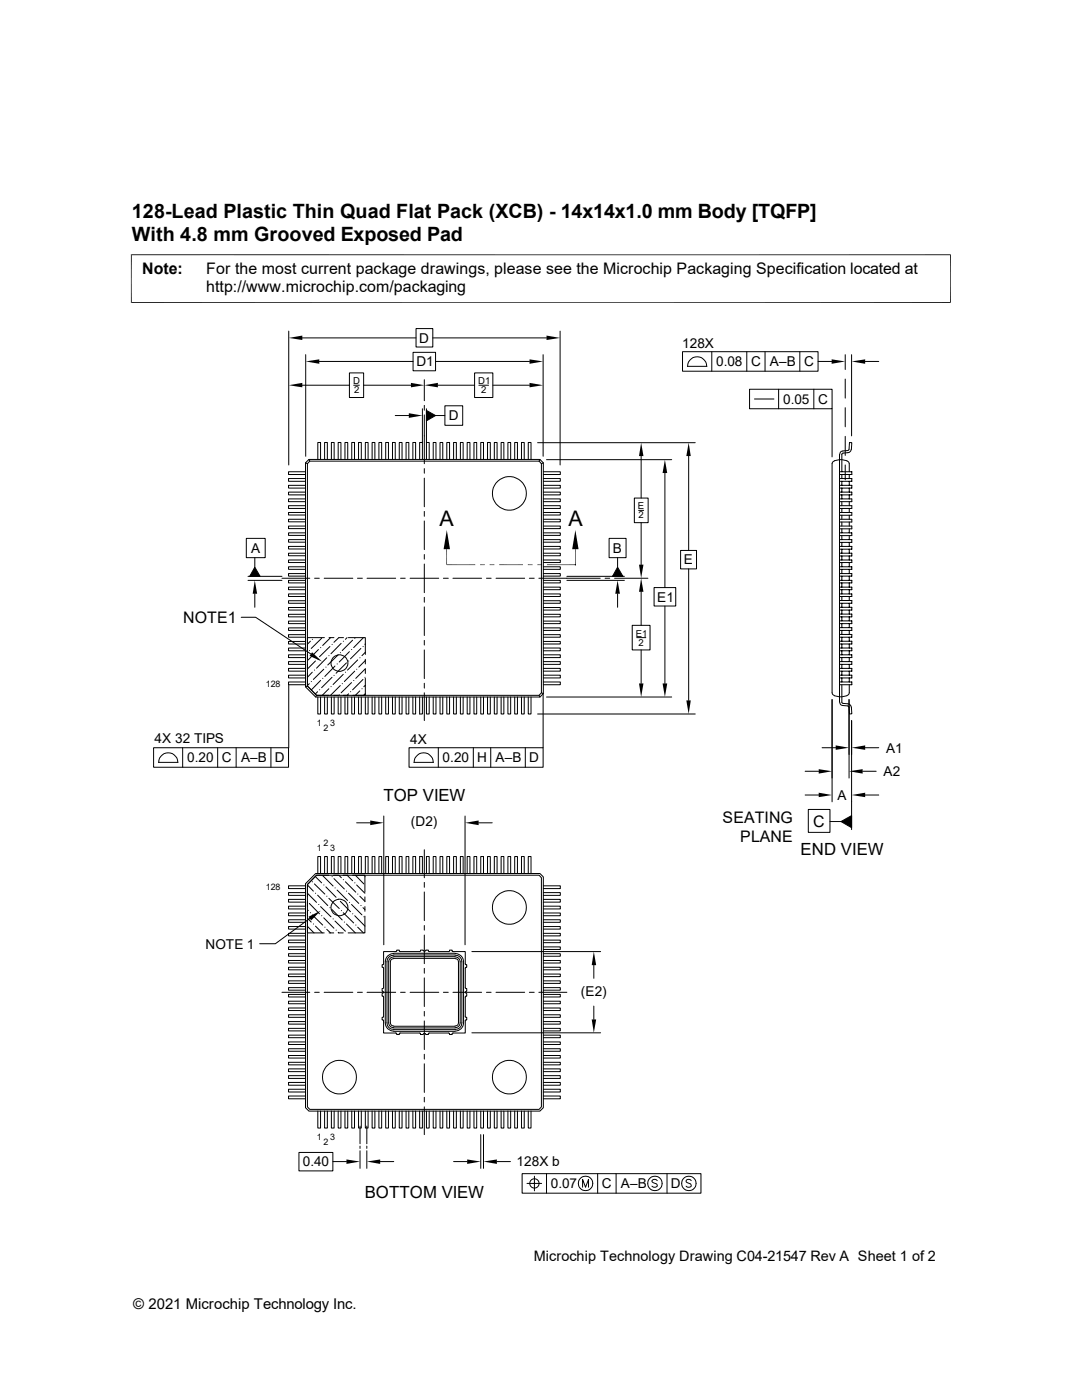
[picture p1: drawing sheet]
<svg xmlns="http://www.w3.org/2000/svg" width="216mm" height="279mm" viewBox="0 0 216 279" stroke-linecap="round" stroke-linejoin="round" font-family="sans-serif">
<g fill="none" stroke="#000" stroke-width=".2">
<path d="M26.1 50.8h163.6M26.2 50.8v9.7M189.7 50.8v9.7M26.1 60.4h163.6M57.6 66.1v26.7M60.3 76.9h9.4M60.3 67.4h22.7M61 70.8v20.3M63.7 72.1h18.7M69.7 74.4h2.9v4.9h-2.9zM70.6 76.9h1.1M72.6 76.9h9.4"/>
<path d="M82.4 70.3h4.5v3.7h-4.5zM83 65.6h3.4v3.7h-3.4zM84.7 75.8v4.2M86.4 67.4h22.7M86.9 72.1h18.8M87.4 76.9h7.3M94.7 74.4h3.6v4.9h-3.6zM95.5 76.9h2M98.3 76.9h7.4M108.4 70.8v20.3M111.8 66.1v26.7M136.2 70.2h27v3.9h-27z"/>
<path d="M141 73.1a1.9 1.9 0 0 0-1.9-1.9 1.9 1.9 0 0 0-1.9 1.9h3.9M142 70.2v3.9M149 70.2v3.9M149.6 77.7h16.4v3.9h-16.4zM150.5 79.6h3.9M152.7 70.2v3.9M155.4 77.7v3.9M159.6 70.2v3.9M162.4 77.7v3.9M163.2 72.1h2.7M168.7 70.8v2.9M168.7 75.6v3.9"/>
<path d="M169.9 70.8v16.2M172.6 72.1h2.7M61 92.4l.6-.7h46.1l.7 .7v46l-.7 .7h-44.7l-2-2zM61 94.1h-3.4v.6h3.4M61 95.5h-3.4v.6h3.4M61 96.9h-3.4v.5h3.4M61 98.2h-3.4v.6h3.4M61 99.6h-3.4v.5h3.4M61 92.4l.3 .1M61.6 91.7l.2 .3M61.8 92h45.8l.4 .5v45.8l-.4 .5h-44.4l-1.9-1.9v-44.4zM63.4 91.7v-3.4h.6v3.4"/>
<path d="M64.8 91.7v-3.4h.5v3.4M66.1 91.7v-3.4h.6v3.4M67.5 91.7v-3.4h.5v3.4M68.8 91.7v-3.4h.6v3.4M70.2 91.7v-3.4h.5v3.4M71.5 91.7v-3.4h.6v3.4M72.9 91.7v-3.4h.5v3.4M74.3 91.7v-3.4h.5v3.4M75.6 91.7v-3.4h.6v3.4M77 91.7v-3.4h.5v3.4M78.3 91.7v-3.4h.6v3.4M78.9 82.9h2.7"/>
<path d="M79.7 91.7v-3.4h.5v3.4M81 91.7v-3.4h.6v3.4M82.4 91.7v-3.4h.5v3.4M83.7 91.7v-3.4h.6v3.4M84.3 81.6v6.7M84.7 80.9v1M84.7 82.8v9.7M84.7 93.5v.9M84.7 95.4v5.7M85.1 81.9l1.8 1-1.8 1.1zM85.1 91.7v-3.4h.5v3.4M85.1 81.6v6.7"/>
<path d="M86.4 91.7v-3.4h.6v3.4M86.9 82.9h1.9M87.8 91.7v-3.4h.5v3.4M88.8 81h3.5v3.9h-3.5zM89.2 91.7v-3.4h.5v3.4M90.5 91.7v-3.4h.6v3.4M91.9 91.7v-3.4h.5v3.4M93.2 91.7v-3.4h.6v3.4M94.6 91.7v-3.4h.5v3.4M95.9 91.7v-3.4h.6v3.4M97.3 91.7v-3.4h.5v3.4M98.6 91.7v-3.4h.6v3.4"/>
<path d="M100 91.7v-3.4h.5v3.4M101.3 91.7v-3.4h.6v3.4M102.7 91.7v-3.4h.6v3.4M104.1 91.7v-3.4h.5v3.4M105.4 91.7v-3.4h.6v3.4M107.3 88.3h31.4M107.7 91.7l-.1 .3M108.4 99.6h3.4v.5h-3.4M108.4 98.2h3.4v.6h-3.4M108.4 96.9h3.4v.5h-3.4M108.4 95.5h3.4v.6h-3.4M108.4 94.1h3.4v.6h-3.4"/>
<path d="M108.4 92.4l-.4 .1M109.1 91.7h24.9M126.6 99.4h2.7v4.9h-2.7zM127.9 91v8.4M132.7 94.4v22.9M137.4 91v18.9M166 81.6v9.6M166.5 92l-.3 .2-.2 .3v45.8l.2 .3a2.64 2.64 0 0 0 3.2-.2l.1-1.7M166.5 91.9l1-.2 1.5 .2M167.5 94.1h2.5v.6h-2.5M167.5 95.5h2.5v.6h-2.5M167.5 96.9h2.5v.5h-2.5"/>
<path d="M167.5 98.2h2.5v.6h-2.5M167.5 99.6h2.5v.5h-2.5M167.5 90.7v49.4M168 94.7v.8M168 96.1v.8M168 97.4v.8M168 98.8v.8M168.7 81.4v3.8M168.7 87.1v3.8M168.7 92.8v3M169 92l.3 .2 .2 .3v1.6M169.5 94.7v.8"/>
<path d="M169.5 96.1v.8M169.5 97.4v.8M169.5 98.8v.8M169.8 89.7l-.3 .6-1.3 .1-.2 .2v3.5M169.9 89.7l.1-1.4h-.5l-.2 1.5-1.4 .3-.3 .6M49.1 107.4h3.8v3.9h-3.8zM49.5 115.8h6.8M49.5 115h6.8M50.8 113.2l1.1 1.8h-2.1zM50.8 111.3v1.9M50.8 118.5v2.7M56.3 115.4h5.5"/>
<path d="M61 100.9h-3.4v.6h3.4M61 102.3h-3.4v.5h3.4M61 103.6h-3.4v.5h3.4M61 105h-3.4v.5h3.4M61 106.3h-3.4v.5h3.4M61 107.7h-3.4v.5h3.4M61 109.1h-3.4v.5h3.4M61 110.4h-3.4v.5h3.4M61 111.8h-3.4v.5h3.4M61 113.1h-3.4v.5h3.4M61 119.9h-3.4v.5h3.4M61 118.5h-3.4v.5h3.4"/>
<path d="M61 117.2h-3.4v.5h3.4M61 115.8h-3.4v.5h3.4M61 114.5h-3.4v.5h3.4M62.8 115.4h.9M64.7 115.4h5.7M71.3 115.4h1M73.2 115.4h5.8M79.9 115.4h1M81.8 115.4h5.7M84.7 102.1v.9M84.7 104v5.7M84.7 110.7v.9"/>
<path d="M84.7 112.6v5.7M84.7 119.2v1M88.5 115.4h1M89.1 109.6v3.1h5.7M90.4 115.4h5.7M97.1 115.4h.9M99 115.4h5.7M99.6 112.7h4.8M105.6 115.4h1M107.5 115.4h12.3M108.4 114.5h3.4v.5h-3.4M108.4 115.8h3.4v.5h-3.4"/>
<path d="M108.4 117.2h3.4v.5h-3.4M108.4 118.5h3.4v.5h-3.4M108.4 119.9h3.4v.5h-3.4M108.4 113.1h3.4v.5h-3.4M108.4 111.8h3.4v.5h-3.4M108.4 110.4h3.4v.5h-3.4M108.4 109.1h3.4v.5h-3.4M108.4 107.7h3.4v.5h-3.4M108.4 106.3h3.4v.5h-3.4M108.4 105h3.4v.5h-3.4M108.4 103.6h3.4v.5h-3.4M108.4 102.3h3.4v.5h-3.4"/>
<path d="M108.4 100.9h3.4v.6h-3.4M113.1 115.8h11.5M113.1 115h11.5M114.8 112.6v.2M114.8 109.6l.1 3.1h-5.8M120.7 115.4h1M121.5 107.4h3.4v3.9h-3.4zM122.6 115.4h6.7M123.2 113.2l1.1 1.8h-2.1zM123.2 111.3v1.9M123.2 118.5v2.7M127.4 101.9h1"/>
<path d="M127.9 104.3v8.4M127.9 118.1v6.7M130.5 117.3h4.3v3.6h-4.3zM135.8 109.9h3.2v3.6h-3.2zM137.4 113.5v26.3M167.5 100.9h2.5v.6h-2.5M167.5 102.3h2.5v.5h-2.5M167.5 103.6h2.5v.6h-2.5M167.5 105h2.5v.5h-2.5M167.5 106.3h2.5v.6h-2.5M167.5 107.7h2.5v.5h-2.5M167.5 109.1h2.5v.5h-2.5"/>
<path d="M167.5 110.4h2.5v.6h-2.5M167.5 111.8h2.5v.5h-2.5M167.5 113.1h2.5v.5h-2.5M167.5 114.5h2.5v.5h-2.5M167.5 115.8h2.5v.5h-2.5M167.5 117.2h2.5v.5h-2.5M167.5 118.5h2.5v.5h-2.5M167.5 119.8h2.5v.6h-2.5M168 100.1v.8M168 101.5v.8M168 102.8v.8M168 104.2v.8"/>
<path d="M168 105.5v.8M168 106.9v.8M168 108.2v.9M168 109.6v.8M168 111v.8M168 112.3v.8M168 113.6v.9M168 115v.8M168 116.3v.9M168 117.7v.8M168 119v.8M169.5 100.1v.8"/>
<path d="M169.5 101.5v.8M169.5 102.8v.8M169.5 104.2v.8M169.5 105.5v.8M169.5 106.9v.8M169.5 108.2v.9M169.5 109.6v.8M169.5 111v.8M169.5 112.3v.8M169.5 113.6v.9M169.5 115v.8M169.5 116.3v.9"/>
<path d="M169.5 117.7v.8M169.5 119v.8M48.1 123.2h2.9l11 7.3M57.6 136.7v12.5M61 136.1h-3.4v.6h3.4M61 134.7h-3.4v.6h3.4M61 133.4h-3.4v.5h3.4M61 132h-3.4v.6h3.4M61 130.7h-3.4v.5h3.4M61 129.3h-3.4v.6h3.4M61 128h-3.4v.5h3.4M61 126.7h-3.4v.5h3.4"/>
<path d="M61 125.3h-3.4v.5h3.4M61 124h-3.4v.5h3.4M61 122.6h-3.4v.5h3.4M61 121.2h-3.4v.6h3.4M61.3 134.5v2.4l1.9 1.9h2.5M61.3 136.9l-.3 .2M61.3 130.6v1M61.7 129.8h.1M61.7 136.4l-.4 .4M61.9 128l-.6 .6M62.1 136h.1M62.3 127.6h.1"/>
<path d="M62.3 134.2l-1 1M62.7 133.7h.1M62.9 131.9l-1.6 1.6v-1M63.2 138.8l-.2 .3M63.4 131.5h.1M63.4 138l-.5 .5M63.4 139.1v3.4h.6v-3.4M63.5 129.6l-2 2.1M63.8 137.7h.1M64 129.2h.1M64 135.8l-1.9 1.9M64.2 127.4l-2.1 2"/>
<path d="M64.4 135.4h.1M64.6 133.6l-2.1 2M64.7 127.3h-3.4v2.4M64.8 139.1v3.4h.5v-3.4M65 133.1h.1M65.2 131.3l-2 2.1M65.6 130.9h.1M65.6 137.5l-1.3 1.3M65.7 127.3h.9M65.8 129l-2 2.1M66 127.3l-1.6 1.5M66 137h.1"/>
<path d="M66.1 139.1v3.4h.6v-3.4M66.3 128.6h.1M66.3 135.2l-2.1 2M66.6 138.8h1M66.6 134.8h.1M66.8 132.9l-2 2.1M67.3 132.5h.1M67.5 139.1v3.4h.5v-3.4M67.5 130.7l-2.1 2M67.7 138.7h.1M67.9 130.3h.1M67.9 136.8l-1.9 2"/>
<path d="M68.1 128.4l-2.1 2.1M68.3 136.4h.1M68.5 128h.1M68.5 134.6l-2 2M68.5 138.8h1M68.5 127.3h-.9l-1 .9M68.8 139.1v3.4h.6v-3.4M68.9 134.2h.1M69.1 132.3l-2 2.1M69.3 127.3l-.4 .3M69.5 127.3h3.4v3.3M69.6 131.9h.1"/>
<path d="M69.6 138.5l-.3 .3M69.7 130l-2 2.1M69.9 138h.1M70.1 129.6h.1M70.1 136.2l-2 2.1M70.2 139.1v3.4h.5v-3.4M70.4 127.8l-2.1 2M70.6 135.8h.1M70.8 127.4h.1M70.8 133.9l-2.1 2.1M71.2 133.6h.1M71.4 131.7l-2.1 2"/>
<path d="M71.5 139.1v3.4h.6v-3.4M71.8 131.3h.1M71.8 137.9l-.9 .9M72 129.4l-2.1 2.1M72.2 137.5h.1M72.4 129h.1M72.4 135.6l-2 2.1M72.5 127.3l-1.9 1.9M72.8 135.2h.1M72.9 139.1v3.4h.5v-3.4M72.9 135.4v3.4h-2.5M72.9 128.5l-.1 .1"/>
<path d="M72.9 130.2l-.7 .7M72.9 131.8l-1.3 1.3M72.9 134.4v-.9l-1.9 1.9M72.9 136.8l-.3 .2M72.9 138.4l-.3 .4M72.9 131.6v.9M74.3 139.1v3.4h.5v-3.4M75.6 139.1v3.4h.6v-3.4M77 139.1v3.4h.5v-3.4M78.3 139.1v3.4h.6v-3.4M79.7 139.1v3.4h.5v-3.4M81 139.1v3.4h.6v-3.4"/>
<path d="M82.4 139.1v3.4h.5v-3.4M83.7 139.1v3.4h.6v-3.4M84.7 121.1v5.7M84.7 127.8v.9M84.7 129.7v5.7M84.7 136.4v.9M84.7 138.3v5.5M85.1 139.1v3.4h.5v-3.4M86.4 139.1v3.4h.6v-3.4M87.8 139.1v3.4h.5v-3.4M89.2 139.1v3.4h.5v-3.4M90.5 139.1v3.4h.6v-3.4"/>
<path d="M91.9 139.1v3.4h.5v-3.4M93.2 139.1v3.4h.6v-3.4M94.6 139.1v3.4h.5v-3.4M95.9 139.1v3.4h.6v-3.4M97.3 139.1v3.4h.5v-3.4M98.6 139.1v3.4h.6v-3.4M100 139.1v3.4h.5v-3.4M101.3 139.1v3.4h.6v-3.4M102.7 139.1v3.4h.6v-3.4M104.1 139.1v3.4h.5v-3.4M105.4 139.1v3.4h.6v-3.4M107.6 138.8l.1 .3"/>
<path d="M108 138.3l.4 .1M108.4 138.4v10.8M108.4 121.2h3.4v.6h-3.4M108.4 122.6h3.4v.5h-3.4M108.4 124h3.4v.5h-3.4M108.4 125.3h3.4v.5h-3.4M108.4 126.7h3.4v.5h-3.4M108.4 128h3.4v.5h-3.4M108.4 129.3h3.4v.6h-3.4M108.4 130.7h3.4v.5h-3.4M108.4 132h3.4v.6h-3.4M108.4 133.4h3.4v.5h-3.4"/>
<path d="M108.4 134.7h3.4v.6h-3.4M108.4 136.1h3.4v.6h-3.4M109.1 139.1h24.9M126.2 124.8h3.5v4.9h-3.5zM127 127.3h1.9M127.9 129.7v6.7M132.7 120.9v15.5M166 139.6v20.4M167.5 128h2.5v.5h-2.5M167.5 121.2h2.5v.6h-2.5M167.5 122.6h2.5v.5h-2.5M167.5 123.9h2.5v.6h-2.5"/>
<path d="M167.5 125.3h2.5v.5h-2.5M167.5 126.6h2.5v.6h-2.5M167.5 129.3h2.5v.6h-2.5M167.5 130.7h2.5v.5h-2.5M167.5 132h2.5v.6h-2.5M167.5 133.4h2.5v.5h-2.5M167.5 134.7h2.5v.6h-2.5M167.5 136.1h2.5v.6h-2.5M168 136.7v3.5l.2 .2 1.3 .1 .3 .6M168 120.4v.8M168 121.8v.8M168 123.1v.8"/>
<path d="M168 124.5v.8M168 125.8v.8M168 127.2v.8M168 128.5v.8M168 129.9v.8M168 131.2v.8M168 132.6v.8M168 133.9v.8M168 135.3v.8M169.4 139.6v15.7M169.5 120.4v.8M169.5 121.8v.8"/>
<path d="M169.5 123.1v.8M169.5 124.5v.8M169.5 125.8v.8M169.5 127.2v.8M169.5 128.5v.8M169.5 129.9v.8M169.5 131.2v.8M169.5 132.6v.8M169.5 133.9v.8M169.5 135.3v.8M30.6 149.2h27v3.9h-27zM31.6 152.1h3.9"/>
<path d="M31.7 152.1a1.9 1.9 0 0 1 1.9-1.9 1.9 1.9 0 0 1 1.9 1.9M36.4 149.2v3.9M43.4 149.2v3.9M47.1 149.2v3.9M54.1 149.2v3.9M81.6 149.2h26.8v3.9h-26.8zM82.6 152.1h3.9M82.6 152.1a1.9 1.9 0 0 1 1.9-1.9 1.9 1.9 0 0 1 1.9 1.9M87.5 149.2v3.9M94.4 149.2v3.9M97.9 149.2v3.9M104.8 149.2v3.9"/>
<path d="M107.3 142.5h31.4M160.7 153.9h2.7M160.7 158.7h2.7M164 149.2h2.8M167.6 140.1l.3 .6 1.4 .3 .2 1.5h.5l-.1-1.4M169.9 143.8v21.8M172.1 153.9h2.7M172.6 149.2h2.7M172.6 158.7h2.7M61 176.4l2-2.1h44.7l.7 .7v46.1l-.7 .6h-46.1l-.6-.6zM61 176.8h-3.4v.5h3.4M61 178.1h-3.4v.6h3.4"/>
<path d="M61 179.5h-3.4v.5h3.4M61.3 179.9v1M61.3 178.3l1.9 1.8M61.3 176.6l1.2 1.2M62.3 176h.1M62.7 176.4l2.1 2M62.9 174.9l1.3 1.3M62.9 178.3h.1M63.2 174.7h44.4l.4 .5v45.7l-.4 .5h-45.8l-.5-.5v-44.4zM63.4 178.6l2 2.1M63.4 174.3v-3.4h.6v3.4M64.4 174.8l2.1 2"/>
<path d="M64.6 176.6h.1M64.8 174.3v-3.4h.5v3.4M65 177l2.1 2.1M65.2 178.9h.1M65.6 174.7h-2.4l-1.9 1.8v2.5M65.6 179.3l2.1 2M66.1 174.3v-3.4h.6v3.4M66.3 175h.1M66.5 174.7h1M66.6 175.3l2.1 2.1M66.8 177.2h.1M67.3 177.6l2 2.1"/>
<path d="M67.5 174.3v-3.4h.5v3.4M67.5 179.5h.1M67.6 174.7l.5 .5M67.9 179.9l2 2M68.5 174.7h.9M68.5 175.6h.1M68.8 174.3v-3.4h.6v3.4M68.9 176l2.1 2.1M69.1 177.8h.1M69.3 174.7l1.1 1.1M69.6 178.3l2 2M70.2 174.3v-3.4h.5v3.4"/>
<path d="M70.4 174.7h2.4v3.4M70.8 176.2h.1M70.9 174.7l1.7 1.7M71.2 176.6l1.6 1.7M71.2 164.2h2.7M71.4 178.4h.1M71.5 174.3v-3.4h.6v3.4M71.8 178.9l1 1M72.8 175h.1M72.8 179v1M72.9 174.3v-3.4h.5v3.4M74.3 174.3v-3.4h.5v3.4"/>
<path d="M75.6 174.3v-3.4h.6v3.4M76.6 162.9v25.7M77 174.3v-3.4h.5v3.4M78.3 174.3v-3.4h.6v3.4M79.7 174.3v-3.4h.5v3.4M81 174.3v-3.4h.6v3.4M82.4 174.3v-3.4h.5v3.4M83.7 174.3v-3.4h.6v3.4M84.7 169.6v5.6M84.7 176.1v1M84.7 178v5.7M85.1 174.3v-3.4h.5v3.4"/>
<path d="M86.4 174.3v-3.4h.6v3.4M87.8 174.3v-3.4h.5v3.4M89.2 174.3v-3.4h.5v3.4M90.5 174.3v-3.4h.6v3.4M91.9 174.3v-3.4h.5v3.4M92.8 162.9v25.7M93.2 174.3v-3.4h.6v3.4M94.6 174.3v-3.4h.5v3.4M95.5 164.2h2.7M95.9 174.3v-3.4h.6v3.4M97.3 174.3v-3.4h.5v3.4M98.6 174.3v-3.4h.6v3.4"/>
<path d="M100 174.3v-3.4h.5v3.4M101.3 174.3v-3.4h.6v3.4M102.7 174.3v-3.4h.6v3.4M104.1 174.3v-3.4h.5v3.4M105.4 174.3v-3.4h.6v3.4M108.4 179.5h3.4v.5h-3.4M108.4 178.1h3.4v.6h-3.4M108.4 176.8h3.4v.5h-3.4M161.3 161.5h4.3v4.6h-4.3zM165.6 164h2.2M167.8 164l2.1-1.2v2.4zM56.3 198h5.5"/>
<path d="M61 199.8h-3.4v.5h3.4M61 180.8h-3.4v.6h3.4M61 182.2h-3.4v.6h3.4M61 183.6h-3.4v.5h3.4M61 184.9h-3.4v.5h3.4M61 186.3h-3.4v.5h3.4M61 187.6h-3.4v.5h3.4M61 189h-3.4v.5h3.4M61 190.3h-3.4v.5h3.4M61 191.7h-3.4v.5h3.4M61 193h-3.4v.5h3.4M61 194.4h-3.4v.5h3.4"/>
<path d="M61 195.7h-3.4v.6h3.4M61 197.1h-3.4v.5h3.4M61 198.5h-3.4v.5h3.4M61.3 183.7v2.5h3.4M61.3 181.8v1M61.3 184.9l1.4 1.3M61.3 183.2l.8 .8M61.3 181.6l.2 .1M61.7 180.3l2.1 2.1M61.8 183.3l-6.9 5h-3.1M61.9 182.2h.1M62.3 182.6l2.1 2"/>
<path d="M62.5 184.4h.1M62.8 198h.9M62.9 184.8l1.4 1.4M63.6 180.5h.1M64 180.9l2 2.1M64.2 182.8h.1M64.6 183.2l2 2.1M64.7 198h5.7M64.8 185h.1M65.2 185.5l.8 .7M65.7 186.2h.9M65.8 181.1h.1"/>
<path d="M66.3 181.5l2 2.1M66.5 183.4h.1M66.8 183.8l2.1 2M67.1 185.6h.1M67.5 186.1l.1 .1M67.6 186.2h.9M68.1 181.7h.1M68.5 182.2l2.1 2M68.7 184h.1M69.1 184.4l1.8 1.8M69.7 180.1h.1M70.1 180.5l2.1 2.1"/>
<path d="M70.4 182.4h.1M70.8 182.8l2 2M71 184.6h.1M71.3 198h1M71.4 185l1.1 1.2M72 180.7h.1M72.4 181.1l.4 .4M72.6 183h.1M72.8 182.8v3.4h-3.3M72.8 180.9v1M73.2 198h5.8M76.3 197.8l.2 .2-.2 .2"/>
<path d="M76.3 198.3l-.1 .5 .3 .1v4l-.3 .1v.5l.3 .2v2.5h2.5l.2 .3h.5l.1-.3h4l.1 .3 .5-.1M78.6 191.3l-.5 .2-.2 .4v12.2l.2 .5 .5 .2M78.6 191l-.7 .3-.3 .6v12.2l.3 .7 .7 .3h12.2l.7-.3 .3-.7v-12.2l-.3-.6-.7-.3M78.6 190.3a1.66 1.66 0 0 0-1.7 1.6v12.2a1.66 1.66 0 0 0 1.7 1.7M78.6 191.3h12.2M78.6 190.9h12.2M78.6 190.2h12.2M79.9 198h1M81.8 198h5.7M84.4 189.7l-.5-.1-.1 .3h-4l-.1-.3h-.5l-.2 .3h-2.5v2.5l-.3 .1v.5l.3 .2v3.9l-.3 .2 .1 .5M84.5 189.7l.2 .2 .3-.3h.5l.1 .3h4l.1-.3h.5l.1 .3h2.5v2.5l.3 .1v.5l-.3 .2v3.9l.3 .2v.5M84.7 184.7v.9"/>
<path d="M84.7 186.6v5.7M84.7 193.3v.9M84.7 195.2v5.7M88.5 198h1M90.4 198h5.7M90.8 191.3l.5 .2 .2 .4v12.2l-.2 .5-.5 .2M90.8 190.3a1.66 1.66 0 0 1 1.7 1.6v12.2a1.66 1.66 0 0 1-1.7 1.7M93.1 198.3v.5l-.3 .1v4l.3 .1v.5l-.3 .2v2.5h-2.5l-.1 .3h-.5l-.1-.3h-4l-.1 .3h-.5l-.3-.3-.2 .2M93.1 197.8l-.3 .2 .3 .2M94.1 189.9h25.7M97.1 198h.9M99 198h5.7"/>
<path d="M105.6 198h1M107.5 198h5.6M108.4 198.5h3.4v.5h-3.4M108.4 197.1h3.4v.5h-3.4M108.4 195.7h3.4v.6h-3.4M108.4 194.4h3.4v.5h-3.4M108.4 193h3.4v.5h-3.4M108.4 191.7h3.4v.5h-3.4M108.4 190.3h3.4v.5h-3.4M108.4 189h3.4v.5h-3.4M108.4 187.6h3.4v.5h-3.4M108.4 186.3h3.4v.5h-3.4"/>
<path d="M108.4 184.9h3.4v.5h-3.4M108.4 183.6h3.4v.5h-3.4M108.4 182.2h3.4v.6h-3.4M108.4 180.8h3.4v.6h-3.4M108.4 199.8h3.4v.5h-3.4M118.5 192.6v2.6M61 218.7h-3.4v.6h3.4M61 217.4h-3.4v.5h3.4M61 216h-3.4v.6h3.4M61 214.7h-3.4v.5h3.4M61 213.3h-3.4v.6h3.4M61 212h-3.4v.5h3.4"/>
<path d="M61 210.7h-3.4v.5h3.4M61 209.3h-3.4v.5h3.4M61 207.9h-3.4v.5h3.4M61 206.6h-3.4v.5h3.4M61 205.2h-3.4v.5h3.4M61 203.9h-3.4v.5h3.4M61 202.5h-3.4v.5h3.4M61 201.2h-3.4v.5h3.4M78.6 205.4a1.3 1.3 0 0 1-1.4-1.3v-12.2a1.37 1.37 0 0 1 1.4-1.3h12.2a1.3 1.3 0 0 1 1.4 1.3v12.2a1.3 1.3 0 0 1-1.4 1.3M78.6 204.8h12.2M78.6 205.5h12.2M78.6 205.8h12.2"/>
<path d="M84.7 201.8v1M84.7 203.8v5.7M84.7 210.4v1M84.7 212.3v5.7M84.7 219v.9M94.1 206.1h25.7M108.4 201.2h3.4v.5h-3.4M108.4 202.5h3.4v.5h-3.4M108.4 203.9h3.4v.5h-3.4M108.4 205.2h3.4v.5h-3.4M108.4 206.6h3.4v.5h-3.4M108.4 207.9h3.4v.5h-3.4"/>
<path d="M108.4 209.3h3.4v.5h-3.4M108.4 210.7h3.4v.5h-3.4M108.4 212h3.4v.5h-3.4M108.4 213.3h3.4v.6h-3.4M108.4 214.7h3.4v.5h-3.4M108.4 216h3.4v.6h-3.4M108.4 217.4h3.4v.5h-3.4M108.4 218.7h3.4v.6h-3.4M118.5 200.8v2.7M59.6 230h6.8v3.7h-6.8zM63.4 221.7v3.4h.6v-3.4M64.8 221.7v3.4h.5v-3.4"/>
<path d="M66.1 221.7v3.4h.6v-3.4M66.4 231.8h2.7M67.5 221.7v3.4h.5v-3.4M68.8 221.7v3.4h.6v-3.4M70.2 221.7v3.4h.5v-3.4M71.5 221.7v3.4h.6v-3.4M71.8 224.7v3.6M71.8 228.7v.5M71.8 229.7v3.5M72.9 221.7v3.4h.5v-3.4M73.2 224.7v3.6M73.2 228.7v.5"/>
<path d="M73.2 229.7v3.5M74.3 221.7v3.4h.5v-3.4M75.6 221.7v3.4h.6v-3.4M75.9 231.8h2.7M77 221.7v3.4h.5v-3.4M78.3 221.7v3.4h.6v-3.4M79.7 221.7v3.4h.5v-3.4M81 221.7v3.4h.6v-3.4M82.4 221.7v3.4h.5v-3.4M83.7 221.7v3.4h.6v-3.4M84.7 220.9v5.5M85.1 221.7v3.4h.5v-3.4"/>
<path d="M86.4 221.7v3.4h.6v-3.4M87.8 221.7v3.4h.5v-3.4M89.2 221.7v3.4h.5v-3.4M90.5 221.7v3.4h.6v-3.4M90.5 231.8h2.7M91.9 221.7v3.4h.5v-3.4M93.2 221.7v3.4h.6v-3.4M94.6 221.7v3.4h.5v-3.4M95.9 221.7v3.4h.6v-3.4M95.9 226.4v6.8M96.5 226.4v6.8M97.3 221.7v3.4h.5v-3.4"/>
<path d="M98.6 221.7v3.4h.6v-3.4M99.1 231.8h2.8M100 221.7v3.4h.5v-3.4M101.3 221.7v3.4h.6v-3.4M102.7 221.7v3.4h.6v-3.4M104.1 221.7v3.4h.5v-3.4M104.2 234.2h35.7v3.9h-35.7zM105.2 236.2h2.9M105.4 221.7v3.4h.6v-3.4M106.6 234.7v3M109.1 234.2v3.9M116.2 236.9v-1.5l.6 1.5 .6-1.5v1.5"/>
<path d="M119.3 234.2v3.9M122.9 234.2v3.9M131.1 235.6a.59 .59 0 0 0-.5-.2 .59 .59 0 0 0-.5 .4l.3 .3 .6 .2a.34 .34 0 0 1 0 .6 .72 .72 0 0 1-.9-.2M133.1 234.2v3.9M137.9 235.6a.55 .55 0 0 0-.5-.3 .55 .55 0 0 0-.5 .5v.1l.9 .4 .1 .4a.69 .69 0 0 1-1 0"/>
<circle cx="101.7" cy="98.5" r="3.4"/>
<circle cx="67.8" cy="132.4" r="1.67"/>
<circle cx="67.8" cy="181.1" r="1.67"/>
<circle cx="101.7" cy="181.1" r="3.4"/>
<circle cx="67.8" cy="215" r="3.4"/>
<circle cx="101.7" cy="215" r="3.4"/>
<circle cx="106.6" cy="236.2" r=".94"/>
<circle cx="116.8" cy="236.2" r="1.45"/>
<circle cx="130.7" cy="236.2" r="1.45"/>
<circle cx="137.4" cy="236.2" r="1.45"/>
</g>
<g fill="#000">
<path d="M57.6 76.9l2.7-.5v.9zM57.6 67.4l2.7-.4v.9zM61 72.1l2.7-.4v.9zM82 76.4l2.7 .5-2.7 .4zM84.7 76.9l2.7-.5v.9zM105.7 76.4l2.7 .5-2.7 .4zM105.7 71.7l2.7 .4-2.7 .5zM109.1 67l2.7 .4-2.7 .5zM165.9 71.7l2.8 .4-2.8 .5zM169.9 72.1l2.7-.4v.9zM81.6 82.5l2.7 .4-2.7 .5zM85.1 81.9l1.8 1-1.8 1.1z"/>
<path d="M127.9 88.3l.5 2.7h-.9zM132.7 91.7l.4 2.7h-.9zM137.4 88.3l.4 2.7h-.9zM50.8 115.8l.5 2.7h-.9zM50.8 113.2l1.1 1.8h-2.1zM89.2 105.8l.6 3.8h-1.3zM95.8 112.6h.9l-.9 .2zM95.8 112.8l.9-.2v.2zM97.7 112.6h.9l-.9 .2zM97.7 112.8l.9-.2v.2zM105.3 112.6h1l-1 .2zM105.3 112.8l1-.2v.2z"/>
<path d="M107.2 112.6h1l-1 .2zM107.2 112.8l1-.2v.2zM114.8 105.8l.6 3.8h-1.2zM123.2 115.8l.5 2.7h-.9zM123.2 113.2l1.1 1.8h-2.1zM127.5 112.7h.9l-.5 2.7zM127.9 115.4l.5 2.7h-.9zM62.3 130.2l2 1.8-2.5-1.1zM127.5 136.4h.9l-.5 2.7zM132.2 136.4h.9l-.4 2.7zM136.9 139.8h.9l-.4 2.7zM163.4 153.5l2.6 .4-2.6 .5z"/>
<path d="M163.4 158.2l2.6 .5-2.6 .4zM166.8 148.8l2.6 .4-2.6 .4zM169.4 153.9l2.7-.4v.9zM169.9 149.2l2.7-.4v.8zM169.9 158.7l2.7-.5v.9zM73.9 163.7l2.7 .5-2.7 .5zM92.8 164.2l2.7-.5v1zM167.8 164l2.1-1.2v2.4zM61.6 183l2.4-1.3-1.9 2zM118.5 189.9l.5 2.7h-.9zM118.1 203.5h.9l-.5 2.6zM69.1 231.4l2.7 .4-2.7 .5z"/>
<path d="M73.2 231.8l2.7-.4v.9zM93.2 231.4l2.7 .4-2.7 .5zM96.5 231.8l2.6-.4v.9z"/>
</g>
<g font-size="4.3">
<text x="87.7" y="105">A</text>
<text x="113.4" y="105">A</text>
</g>
<g font-size="3.9">
<text x="26.3" y="43.5">128-Lead Plastic Thin Quad Flat Pack (XCB) - 14x14x1.0 mm Body [TQFP]</text>
<text x="26.3" y="48">With 4.8 mm Grooved Exposed Pad</text>
</g>
<g font-size="3.3">
<text x="76.5" y="159.9">TOP VIEW</text>
<text x="159.7" y="170.6">END VIEW</text>
<text x="72.8" y="239.1">BOTTOM VIEW</text>
</g>
<g font-size="3.2">
<text x="28.4" y="54.6">Note:</text>
<text x="41.1" y="54.6">For the most current package drawings, please see the Microchip Packaging Specification located at</text>
<text x="41.1" y="58.3">http://www.microchip.com/packaging</text>
<text x="36.6" y="124.3">NOTE1</text>
<text x="144.2" y="164.2">SEATING</text>
<text x="147.7" y="168">PLANE</text>
<text x="162.3" y="165">C</text>
</g>
<text font-size="3" x="26.6" y="261.3">© 2021 Microchip Technology Inc.</text>
<text font-size="2.9" x="106.5" y="251.6">Microchip Technology Drawing C04-21547 Rev A Sheet 1 of 2</text>
<g font-size="2.7">
<text x="83.7" y="68.4">D</text>
<text x="136.1" y="69.4">128X</text>
<text x="83.1" y="73.1">D1</text>
<text x="142.9" y="73.1">0.08</text>
<text x="149.9" y="73.1">C</text>
<text x="153.6" y="73.1">A–B</text>
<text x="160.4" y="73.1">C</text>
<text x="89.5" y="83.9">D</text>
<text x="156.3" y="80.6">0.05</text>
<text x="163.2" y="80.6">C</text>
<text x="50.1" y="110.3">A</text>
<text x="122.3" y="110.3">B</text>
<text x="136.4" y="112.6">E</text>
<text x="131.1" y="120.1">E1</text>
<text x="30.8" y="148.2">4X 32 TIPS</text>
<text x="81.9" y="148.5">4X</text>
<text x="37.3" y="152.1">0.20</text>
<text x="44.3" y="152.1">C</text>
<text x="48.1" y="152.1">A–B</text>
<text x="54.8" y="152.1">D</text>
<text x="88.3" y="152.1">0.20</text>
<text x="95.2" y="152.1">H</text>
<text x="98.9" y="152.1">A–B</text>
<text x="105.6" y="152.1">D</text>
<text x="176.3" y="154.9">A2</text>
<text x="176.8" y="150.2">A1</text>
<text x="167.1" y="159.6">A</text>
<text x="82" y="164.9">(D2)</text>
<text x="41" y="189.3">NOTE 1</text>
<text x="115.9" y="198.7">(E2)</text>
<text x="60.4" y="232.8">0.40</text>
<text x="103.1" y="232.8">128X b</text>
<text x="109.9" y="237.2">0.07</text>
<text x="120.1" y="237.2">C</text>
<text x="123.9" y="237.2">A–B</text>
<text x="133.9" y="237.2">D</text>
</g>
<g font-size="1.9">
<text x="70.4" y="76.6">D</text>
<text x="95.4" y="76.6">D1</text>
<text x="70.7" y="78.4">2</text>
<text x="96" y="78.4">2</text>
<text x="127.3" y="101.6">E</text>
<text x="127.4" y="103.5">2</text>
<text x="126.9" y="127">E1</text>
<text x="127.4" y="128.9">2</text>
</g>
<g font-size="1.8">
<text x="53" y="137">128</text>
<text x="63.2" y="144.9">1</text>
<text x="64.6" y="145.9">2</text>
<text x="65.9" y="144.9">3</text>
<text x="63.2" y="169.8">1</text>
<text x="64.6" y="168.8">2</text>
<text x="65.9" y="169.8">3</text>
<text x="53" y="177.7">128</text>
<text x="63.2" y="227.5">1</text>
<text x="65.9" y="227.5">3</text>
<text x="64.6" y="228.5">2</text>
</g>
</svg>
